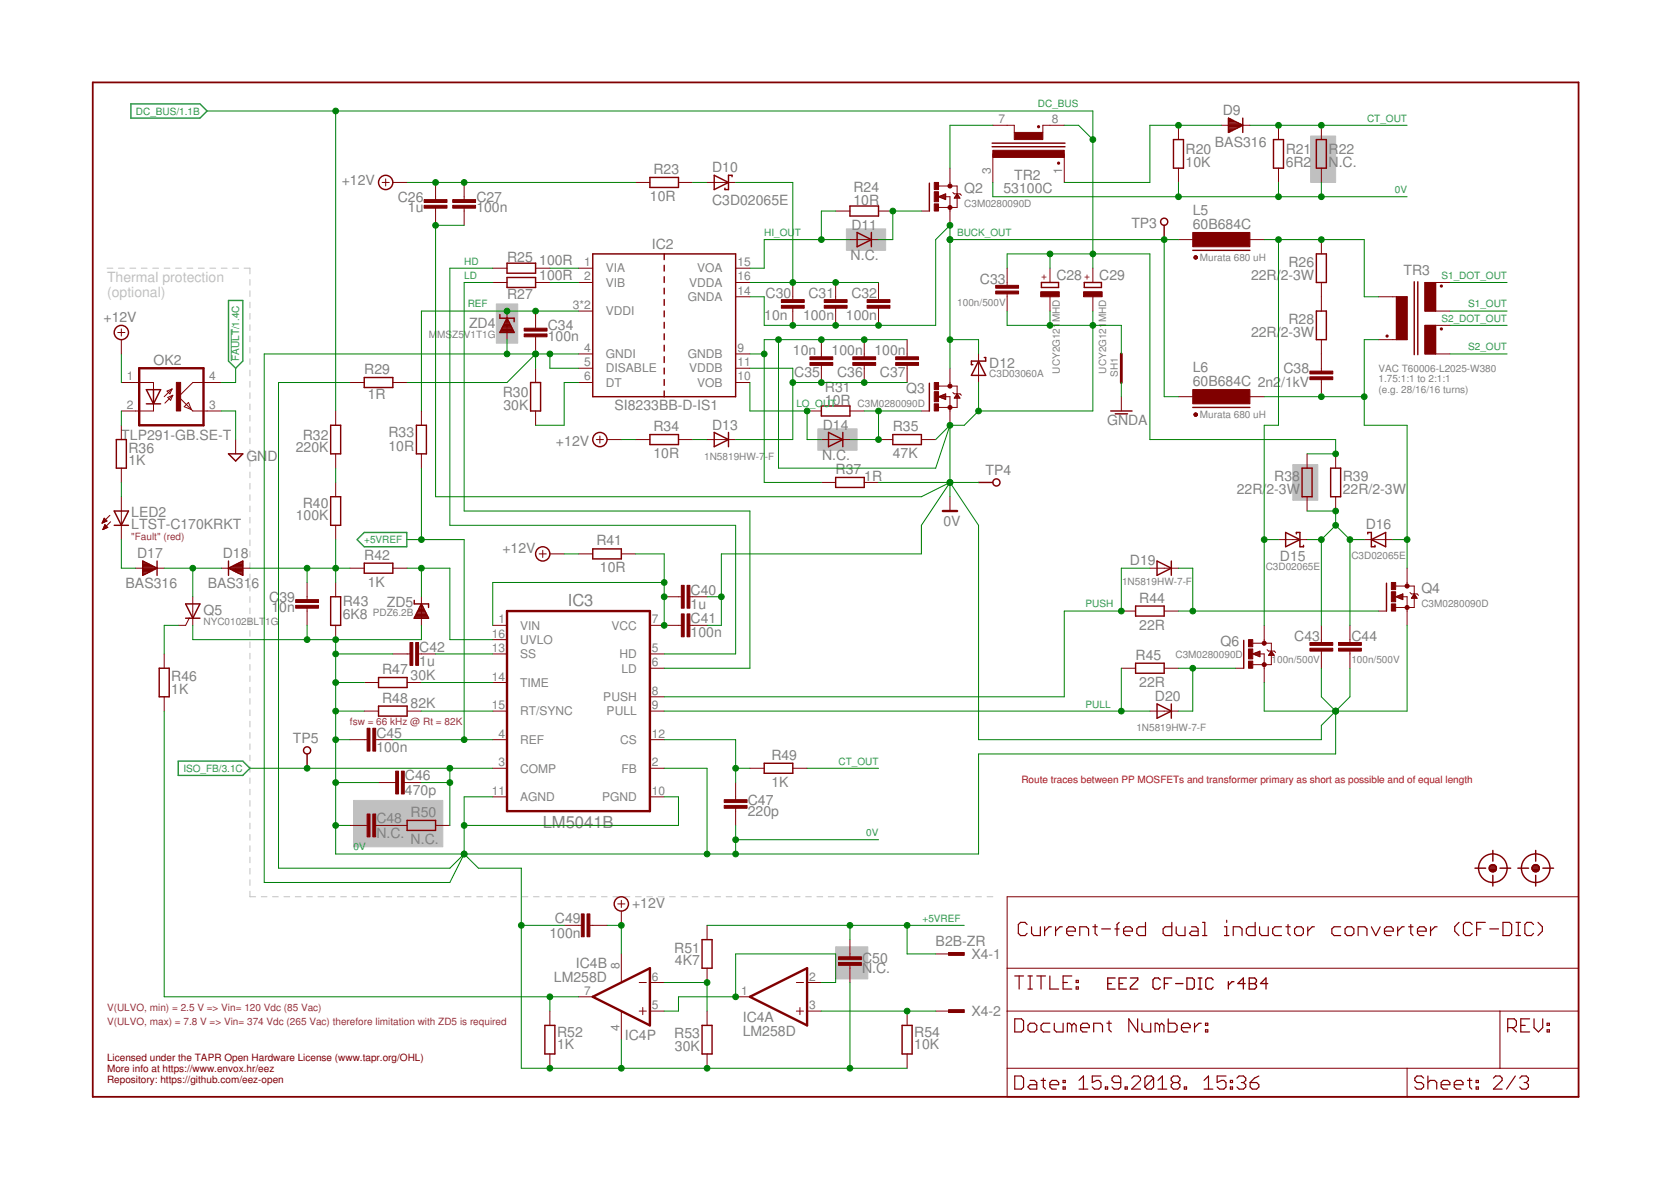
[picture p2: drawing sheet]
<svg xmlns="http://www.w3.org/2000/svg" width="297mm" height="210mm" viewBox="0 0 297 210" stroke-linecap="round" stroke-linejoin="round" font-family="sans-serif">
<g fill="#c0c0c0" stroke="#c0c0c0" stroke-width=".18">
<path d="M150.5 40.7h6.9v3.8h-6.9z"/>
<path d="M145.4 76.2h7v3.8h-7z"/>
<path d="M88.2 54h3.8v7h-3.8z"/>
<path d="M62.8 142.3h15.9v8.2h-15.9z"/>
<path d="M229.8 82.6h4.5v6.3h-4.5z"/>
<path d="M233 24.2h4.4v8.2h-4.4z"/>
<path d="M148.5 168.3h5.8v5.7h-5.8z"/>
</g>
<g fill="none" stroke="#c0c0c0" stroke-width=".18">
<path d="M19 47.7h1.1M21.1 47.7h1M23.1 47.7h1M25.1 47.7h1M27.2 47.7h1M29.2 47.7h1M31.2 47.7h1M33.2 47.7h1.1M35.3 47.7h1M37.3 47.7h1M39.3 47.7h1.1M41.4 47.7h1"/>
<path d="M43.4 47.7h1v1M44.4 49.7v1M44.4 51.7v1M44.4 53.7v1M44.4 55.7v1M44.4 57.7v1M44.4 59.7v1M44.4 61.8v1M44.4 63.8v1M44.4 65.8v1M44.4 67.8v1M44.4 69.8v1"/>
<path d="M44.4 71.8v1M44.4 73.8v1M44.4 75.8v1.1M44.4 77.9v1M44.4 79.9v1M44.4 81.9v1M44.4 83.9v1M44.4 85.9v1M44.4 87.9v1M44.4 89.9v1.1M44.4 91.9v1.1M44.4 94v1"/>
<path d="M44.4 96v1M44.4 98v1M44.4 100v1M44.4 102v1M44.4 104v1.1M44.4 106v1.1M44.4 108.1v1M44.4 110.1v1M44.4 112.1v1M44.4 114.1v1M44.4 116.1v1M44.4 118.1v1"/>
<path d="M44.4 120.1v1M44.4 122.2v1M44.4 124.2v1M44.4 126.2v1M44.4 128.2v1M44.4 130.2v1M44.4 132.2v1M44.4 134.2v1M44.4 136.2v1M44.4 138.3v1M44.4 140.3v1M44.4 142.3v1"/>
<path d="M44.4 144.3v1M44.4 146.3v1M44.4 148.3v1M44.4 150.3v1M44.4 152.3v1.1M44.4 154.3v1.1M44.4 156.4v1M44.4 158.4v1h1M46.4 159.4h1.1M48.5 159.4h1M50.5 159.4h1M52.5 159.4h1"/>
<path d="M54.5 159.4h1M56.5 159.4h1M58.5 159.4h1M60.6 159.4h1M62.6 159.4h1M64.6 159.4h1M66.6 159.4h1M68.6 159.4h1M70.6 159.4h1M72.6 159.4h1.1M74.7 159.4h1M76.7 159.4h1"/>
<path d="M78.7 159.4h1M80.7 159.4h1M82.7 159.4h1M84.8 159.4h1M86.8 159.4h1M88.8 159.4h1M90.8 159.4h1M92.8 159.4h1M94.8 159.4h1M96.8 159.4h1.1M98.8 159.4h1.1M100.9 159.4h1"/>
<path d="M102.9 159.4h1M104.9 159.4h1M106.9 159.4h1M108.9 159.4h1.1M111 159.4h1M113 159.4h1M115 159.4h1M117 159.4h1M119 159.4h1M121 159.4h1M123 159.4h1.1M125.1 159.4h1"/>
<path d="M127.1 159.4h1M129.1 159.4h1M131.1 159.4h1M133.1 159.4h1.1M135.1 159.4h1.1M137.2 159.4h1M139.2 159.4h1M141.2 159.4h1M143.2 159.4h1M145.2 159.4h1M147.2 159.4h1.1M149.2 159.4h1.1"/>
<path d="M151.3 159.4h1M153.3 159.4h1M155.3 159.4h1M157.3 159.4h1M159.3 159.4h1.1M161.4 159.4h1M163.4 159.4h1M165.4 159.4h1M167.4 159.4h1M169.4 159.4h1M171.4 159.4h1M173.4 159.4h1.1"/>
<path d="M175.5 159.4h1"/>
</g>
<g fill="none" stroke="#800000" stroke-width=".21">
<path d="M180.4 173.5h1.5M181.2 173.5v2.3M182.6 164.3l-.4-.4h-.8l-.4 .4v1.6l.4 .4h.8l.4-.4M182.7 173.5h.8M182.7 175.8h.8M183.1 173.5v2.3M183.4 164.7v1.2l.3 .4h1.2v-1.6M184.3 173.5h1.5M185.1 173.5v2.3M185.7 164.7v1.6M186.6 173.5v2.3h1.6M186.9 164.7h-.4l-.8 .8"/>
<path d="M187.6 164.7v1.6M188.8 164.7h-.4l-.8 .8M189 174.6h.7M189.6 165.5h1.6v-.4l-.4-.4h-.8l-.4 .4v.8l.4 .4h.8M190.5 173.5h-1.5v2.3h1.5M191.3 175.4h.4v.4h-.4zM191.3 174.2h.4v.4h-.4zM191.9 166.3v-1.6h1.2l.4 .4v1.2M194.3 164.7h.8M194.7 164.3v1.6l.4 .4M195.8 165.1h1.6M198.2 165.1h.7"/>
<path d="M198.9 163.9l-.3 .4v2M199.7 165.5h1.6v-.4l-.4-.4h-.8l-.4 .4v.8l.4 .4h.8M203.6 163.9v2.4h-1.1l-.4-.4v-.8l.4-.4h1.1M208.3 163.9v2.4h-1.2l-.3-.4v-.8l.3-.4h1.2M209.1 164.7v1.2l.4 .4h1.2v-1.6M211.8 164.7h.8l.4 .4v1.2h-1.2l-.4-.4 .4-.4h1.2M213.8 163.9h.4v2.4M213.8 166.3h.7M217.7 166.3h.7M217.7 164.7h.4v1.6M218.1 163.6v.3M219.2 166.3v-1.6h1.2l.4 .4v1.2"/>
<path d="M223.1 163.9v2.4h-1.1l-.4-.4v-.8l.4-.4h1.1M223.9 164.7v1.2l.4 .4h1.1v-1.6M227.8 164.7h-1.2l-.4 .4v.8l.4 .4h1.2M228.6 164.7h.8M229 164.3v1.6l.4 .4M230.1 165.1l.4-.4h.8l.4 .4v.8l-.4 .4h-.8l-.4-.4zM232.5 164.7v1.6M233.6 164.7h-.3l-.8 .8M238.3 164.7h-1.1l-.5 .4v.8l.5 .4h1.1M239.5 164.7h.8l.4 .4v.8l-.4 .4h-.8l-.4-.4v-.8zM241.4 166.3v-1.6h1.2l.4 .4v1.2M243.8 164.7l.8 1.6 .7-1.6"/>
<path d="M246.1 165.5h1.6v-.4l-.4-.4h-.8l-.4 .4v.8l.4 .4h.8M248.5 164.7v1.6M249.6 164.7h-.4l-.7 .8M250.4 164.7h.8M250.8 164.3v1.6l.4 .4M252 165.5h1.5v-.4l-.4-.4h-.8l-.3 .4v.8l.3 .4h.8M254.3 164.7v1.6M255.5 164.7h-.4l-.8 .8M259.4 163.9l-.8 .8v.8l.8 .8M261.7 164.3l-.4-.4h-.8l-.4 .4v1.6l.4 .4h.8l.4-.4M262.5 165.1h.7M264 163.9h-1.5v2.4"/>
<path d="M264.8 165.1h1.6M267.2 163.9h1.1l.4 .4v1.6l-.4 .4h-1.1zM269.5 163.9h.8M269.5 166.3h.8M269.9 163.9v2.4M272.6 164.3l-.4-.4h-.8l-.3 .4v1.6l.3 .4h.8l.4-.4M273.4 163.9l.8 .8v.8l-.8 .8M180.4 181.1h1.2l.3 .4v1.5l-.3 .4h-1.2zM180.4 191.2h1.2l.3 .4v1.6l-.3 .4h-1.2zM182.7 182.2l.4-.3h.8l.4 .3v.8l-.4 .4h-.8l-.4-.4zM183.1 192h.8l.4 .4v1.2h-1.2l-.4-.4 .4-.4h1.2M185.1 192h.7"/>
<path d="M185.5 191.6v1.6l.3 .4M186.6 192.8h1.6v-.4l-.4-.4h-.8l-.4 .4v.8l.4 .4h.8M186.6 181.9h-1.1l-.4 .3v.8l.4 .4h1.1M187.4 181.9v1.1l.4 .4h1.2v-1.5M189 193.2h.4v.4h-.4zM189 192h.4v.4h-.4zM190.5 182.2l-.4-.3h-.4v1.5M190.5 182.2l.4-.3 .4 .3v1.2M190.5 182.2v1.2M191.8 193.6h1.6M191.8 192l.8-.8v2.4M192.1 182.6h1.5v-.4l-.3-.3h-.8l-.4 .3v.8l.4 .4h.8"/>
<path d="M194.4 183.4v-1.5h1.2l.4 .3v1.2M195.7 191.2h-1.5v1.2l.7-.4h.4l.4 .4v.8l-.4 .4h-.8l-.3-.4M196.5 193.2h.4v.4h-.4zM196.8 181.9h.7M197.1 181.5v1.5l.4 .4M199.2 192.4h-1.1l-.4-.4v-.4l.4-.4h.7l.4 .4v1.6l-.4 .4h-.7l-.4-.4M200 193.2h.4v.4h-.4zM201.2 191.6l.4-.4h.7l.4 .4v.4l-1.5 1.6h1.5M202.2 181.1v2.3l-1.5-2.3v2.3M203 181.9v1.1l.4 .4h1.2v-1.5M205.1 191.6v1.6l-.4 .4h-.8l-.4-.4M205.1 191.6l-.4-.4h-.8l-.4 .4v1.6"/>
<path d="M205.1 191.6l-1.6 1.6M205.8 193.6h1.6M205.8 192l.8-.8v2.4M206.1 182.2l-.4-.3h-.4v1.5M206.1 182.2v1.2M206.1 182.2l.4-.3 .4 .3v1.2M207.7 181.1v2.3h1.2l.3-.4v-.8l-.3-.3h-1.2M208.6 192.4l-.4 .4v.4l.4 .4h.8l.3-.4v-.4l-.3-.4M208.6 192.4l-.4-.4v-.4l.4-.4h.8l.3 .4v.4l-.3 .4M208.6 192.4h.8M210 182.6h1.6v-.4l-.4-.3h-.8l-.4 .3v.8l.4 .4h.8M210.5 193.2h.4v.4h-.4z"/>
<path d="M212.3 181.9v1.5M213.5 181.9h-.4l-.8 .7M214 193.6h1.6M214 192l.8-.8v2.4M214.3 183h.4v.4h-.4zM214.3 181.9h.4v.3h-.4zM217.9 191.2h-1.5v1.2l.7-.4h.5l.3 .4v.8l-.3 .4h-.8l-.4-.4M218.7 193.2h.4v.4h-.4zM218.7 192h.4v.4h-.4zM219.9 191.6l.4-.4h.7l.4 .4v.4l-.4 .4M220.7 192.4h.3M221 192.4l.4 .4v.4l-.4 .4h-.7l-.4-.4"/>
<path d="M222.2 192.4h1.2l.4 .4v.4l-.4 .4h-.8l-.4-.4zM223.8 191.2l-.8 .4-.8 .8M253.1 191.6l-.4-.4h-.8l-.4 .4v.4l.4 .4h.8l.4 .4v.4l-.4 .4h-.8l-.4-.4M253.8 192.4l.4-.4h.8l.4 .4v1.2M253.8 191.2v2.4M256.2 192.8h1.5v-.4l-.4-.4h-.7l-.4 .4v.8l.4 .4h.7M258.5 192.8h1.6v-.4l-.4-.4h-.8l-.4 .4v.8l.4 .4h.8M260.9 192h.7M261.2 191.6v1.6l.4 .4M262.4 193.2h.4v.4h-.4zM262.4 192h.4v.4h-.4zM265.5 191.6l.4-.4h.7l.4 .4v.4l-1.5 1.6h1.5"/>
<path d="M268 182.6h1.2l.4-.4v-.7l-.4-.4h-1.2v2.3M268.8 182.6l.8 .8M269.4 191.2l-1.6 2.4M270.2 191.6l.3-.4h.8l.4 .4v.4l-.4 .4M270.3 182.2h.8M270.9 192.4h.4M271.3 192.4l.4 .4v.4l-.4 .4h-.8l-.3-.4M271.9 181.1h-1.6v2.3h1.6M272.7 181.1v1.5l.8 .8 .7-.8v-1.5M275 183h.4v.4h-.4zM275 181.9h.4v.3h-.4z"/>
</g>
<g fill="none" stroke="#800000" stroke-width=".32">
<path d="M16.5 14.6h264.1v180.3h-264.1z"/>
<circle cx="184.6" cy="22.5" r=".13"/>
<circle cx="188.2" cy="29" r=".13"/>
<circle cx="246.6" cy="59.7" r=".13"/>
<circle cx="256.2" cy="50.8" r=".13"/>
<circle cx="256.2" cy="58.5" r=".13"/>
</g>
<g fill="none" stroke="#800000" stroke-width=".18">
<path d="M67.9 32.4h1.3M68.6 31.8v1.3M69.8 32.4h2.6M77.4 32.4v3.1M77.4 37v3M82.5 32.4v3.1M82.5 37v3M113 32.4h2.5M120.6 32.4h2.5M125.7 32.4h5.1M148.5 37.5h2.6M156.2 37.5h2.5"/>
<path d="M163.8 37.5h1.4M166.8 35l1.3-.5v1zM166.9 33.1h3.2v3.8h-3.3M166.9 35h1.2M167 34.9h1.1M167.2 35.1h.9M167.3 34.8h.8M167.6 35.3h.5M167.6 34.6h.5M167.9 35.4h.2M167.9 34.5h.2M168 35h.9v5"/>
<path d="M168.9 29.9v3.2M169.4 34.2l.2 .3h1l.3 .2M169.7 35.1h.9M169.8 35h.7M169.8 34.9h.6M169.9 34.8h.4M170 34.6h.3M170.1 34.5h.1M170.1 34.5l.5 .7h-1zM176.5 27.3v5.1M176.5 22.3h3.8v1.2M189.2 27.3v5.1"/>
<path d="M189.2 22.3h-3.8v1.2M209.5 22.3v2.5M209.5 29.9v2.5M217.1 22.3h5.1M227.3 22.3v2.5M227.3 29.9v2.5M234.9 22.3v2.5M234.9 29.9v2.5M20.9 59.1h1.3M21.6 58.5v1.2M87.6 50.2h2.5M87.6 47.7h2.5"/>
<path d="M90.1 55.3v5.1M95.2 55.3v3M95.2 59.9v3M95.2 50.2h2.5M95.2 47.7h2.5M102.8 50.2h2.6M102.8 47.7h2.6M102.8 55.3h2.6M130.8 50.2h2.5M130.8 47.7h2.5M130.8 52.7h2.5M140.9 50.2v3.1"/>
<path d="M140.9 54.8v3M148.5 50.2v3.1M148.5 54.8v3M151.1 42.6h5.1M156.2 50.2v3.1M156.2 54.8v3M179 47.7v3M179 52.2v3.1M186.6 47.7v2.5M186.6 52.7v2.6M194.3 47.7v2.5M194.3 52.7v2.6"/>
<path d="M209.5 42.6h2.5M222.2 42.6h2.5M234.9 42.6v2.5M234.9 50.2v5.1M245 52.7h5.1v7.7h-5.1M248.2 52.7v7.7M255.2 50.2v5.1M255.2 57.8v5.1M257.7 50.2h-4.4v5.1h4.4M257.7 57.8h-4.4v5.1h4.4M21.6 68h5.7v1.3M21.6 60.4v2.5"/>
<path d="M21.6 75.6v2.5M27.3 71.8v1.2h-5.7M29.7 69.5l.9-.4-.4 .9zM29.8 70.6l.9-.3-.4 .8zM30.6 69.1l-1.4 1.4M30.7 70.3l-1.4 1.3M32.7 72.3l.8-.8 .5 1.3zM39.3 68h-5l-2.6 2.5 2.6 2.5h5M41.9 78.1v2.6M59.7 73v2.6M62.2 68h2.5M69.8 68h2.6"/>
<path d="M74.9 73v2.6M95.2 65.4v2.6M95.2 73v2.6M102.8 62.9h2.6M102.8 68h2.6M102.8 65.4h2.6M106 78.1h1.3M106.6 77.5v1.3M107.9 78.1h2.5M113 78.1h2.5M120.6 78.1h2.5M125.7 78.1h5.1"/>
<path d="M130.8 62.9h2.5M130.8 68h2.5M130.8 65.4h2.5M143.5 73h2.5M146 78.1h5.1M146 60.4v3M146 64.9v3.1M151.1 73h2.5M153.6 60.4v3M153.6 64.9v3.1M156.2 78.1h2.5M161.2 60.4v3"/>
<path d="M161.2 64.9v3.1M163.8 73h1.4M163.8 78.1h2.5M166.8 70.5l1.3-.5v1zM166.9 68.6h3.2v3.8h-3.3M166.9 70.5h1.2M167 70.6h1.1M167.2 70.4h.9M167.3 70.7h.8M167.5 70.2h.6M167.6 70.8h.5M167.9 70.1h.2"/>
<path d="M167.9 71h.2M168 70.5h.9v5.1M168.9 65.4v3.2M169.4 69.8l.2 .2h1l.3 .3M169.7 70.7h.9M169.7 70.6h.8M169.8 70.5h.6M169.9 70.4h.5M170 70.2h.3M170.1 70.1h.1M170.1 70l.5 .8h-1zM173.9 62.9v5.1"/>
<path d="M199.3 70.5v2.5M209.5 70.5h2.5M222.2 70.5h2.5M234.9 60.4v5.6M234.9 67.5v3M18.2 92.9h.1M18.2 92.8h.4M18.3 94.1h.1M18.3 92.7h.6M18.3 92.5h.7M18.3 94h.3M18.4 92.4h.4"/>
<path d="M18.4 93.9h.5M18.4 92.3h.3M18.4 93.7h.8M18.5 92.2h.1M18.5 93.6h.5M18.5 92.1l.5 .5-.9 .4zM18.5 93.5h.4M18.6 93.4h.2M18.6 93.3h.1M19.2 93.7l-.6-.5-.3 .9M19.2 93.7l-.9 .4M19.5 91.6l-1.4 1.4"/>
<path d="M19.7 92.7l-1.4 1.4M21.6 83.2v2.5M21.6 88.3v7.6M59.7 80.7v2.5M59.7 85.7v2.6M59.7 93.4v2.5M74.9 80.7v2.5M95.8 98.4h1.3M96.5 97.8v1.3M97.7 98.4h2.6M102.8 98.4h2.6M110.4 98.4h2.6"/>
<path d="M146 85.7h2.5M153.6 85.7h2.6M168.9 88.3v2.5M227.3 95.9h5M232.3 80.7v2.5M232.3 88.3v2.5M237.4 80.7v2.5M237.4 88.3v2.5M242.5 95.9h5.1M24.1 101h5.1M29.2 116.2v2.6M33.6 109.9l-.6 1.2h-1.3"/>
<path d="M34.3 106.1v5M39.3 101h5.1M54.6 103.5v3.1M54.6 108.1v3M59.7 103.5v2.6M59.7 111.1v2.6M62.2 101h2.5M69.8 116.2h3.1M69.8 101h2.6M74.4 116.2h3M74.9 106.1v5M87.6 111.1h2.5"/>
<path d="M87.6 116.2h2.5M87.6 113.7h2.5M115.5 111.1h5.6M115.5 116.2h2.6M115.5 118.8h2.6M118.1 106.1h3M122.6 111.1h3.1M122.6 106.1h3.1M199.3 118.8h2.6M199.3 108.6h2.6M204.4 101h5.1M206.9 118.8h2.6"/>
<path d="M206.9 108.6h2.6M219.6 118.8h1.5M222.7 116.2l1.3-.5v1zM222.7 114.3h3.3v3.8h-3.3M222.8 116.2h1.2M222.9 116.3h1.1M223.1 116.1h.9M223.2 116.4h.8M223.4 116h.6M223.5 116.5h.5M223.7 115.8h.3M223.8 116.7h.2"/>
<path d="M223.8 116.2h.9v5.1M224.7 111.1v3.2M225.2 115.5l.3 .2h1l.3 .3M225.5 116.4h1M225.6 116.3h.8M225.7 116.2h.6M225.8 116.1h.4M225.8 116h.3M225.9 115.8h.2M226 115.7l.5 .8h-1zM234.9 111.1v3.1M234.9 115.7v3.1"/>
<path d="M240 111.1v3.1M240 115.7v3.1M245 108.6h1.5M248.1 106.1l1.3-.5v1zM248.1 104.2h3.3v3.8h-3.3M248.1 106h1.3M248.4 106.2h1M248.4 105.9h1M248.7 106.3h.7M248.7 105.8h.7M249 106.4h.4M249 105.7h.4"/>
<path d="M249.2 106.1h.9v5M249.3 106.5h.1M249.3 105.6h.1M250.1 101v3.2M250.6 105.3l.3 .3h1l.3 .2M251 106.2h.8M251.1 106h.6M251.1 105.9h.6M251.2 105.8h.4M251.3 105.7h.2M251.4 105.6l.5 .7h-1zM251.4 105.6h.1"/>
<path d="M29.2 123.8v2.6M62.2 131.5h3.1M64.7 126.4h2.6M64.7 121.3h2.6M66.8 131.5h3M67.3 139.1h3M71.9 139.1h3M72.4 126.4h2.5M72.4 121.3h2.5M87.6 136.5h2.5M87.6 131.5h2.5M87.6 126.4h2.5"/>
<path d="M87.6 121.3h2.5M115.5 136.5h2.6M115.5 131.5h2.6M115.5 123.8h2.6M115.5 126.4h2.6M130.8 139.1v3M133.3 136.5h2.5M140.9 136.5h2.6M204.4 126.4h5.1M62.2 146.7h3.1M66.8 146.7h5.6M77.4 146.7h2.6"/>
<path d="M87.6 141.6h2.5M115.5 141.6h2.6M130.8 143.7v3M179 159.4h101.6v35.5h-101.6zM97.7 179.7v2.5M100.3 164.5h3M102.8 177.2h2.6M104.9 164.5h3M109.8 160.7h1.3M110.4 160v1.3M110.4 161.9v2.6M110.4 169.5v5.1"/>
<path d="M110.4 179.7v5.1M113.6 179.7h1.3M113.6 174.6h1.3M114.3 179.1v1.2M115.5 179.7h2.6M115.5 174.6h2.6M125.7 164.5v2.5M125.7 172.1v2.5M125.7 179.7v2.5M130.8 177.2h2.5M141.6 179.7h1.2M141.6 174.6h1.2"/>
<path d="M142.2 179.1v1.2M143.5 179.7h2.5M143.5 174.6h2.5M151.1 167v3.1M151.1 171.6v3M161.2 179.7v2.5M166.3 179.7h2.6M166.3 169.5h2.6M179 179.7h101.6M179 172.1h101.6M266.6 179.7v10.2M97.7 187.3v2.6"/>
<path d="M125.7 187.3v2.6M161.2 187.3v2.6M179 189.9h101.6M250.1 189.9v5"/>
</g>
<g fill="none" stroke="#800000" stroke-width=".23">
<path d="M196.9 174.8h.7M198.2 173.8h-1.3v2h1.3M198.9 174.8h.7M200.2 173.8h-1.3v2h1.3M200.9 173.8h1.3v.4l-1.3 1.3v.3h1.3M206.3 174.2l-.4-.4h-.6l-.3 .4v1.3l.3 .3h.6l.4-.3M207 174.8h.6M208.3 173.8h-1.3v2M209 174.8h1.3M211 173.8h1l.3 .4v1.3l-.3 .3h-1zM213 173.8h.7M213 175.8h.7"/>
<path d="M213.3 173.8v2M215.6 174.2l-.3-.4h-.6l-.4 .4v1.3l.4 .3h.6l.3-.3M218.4 174.5v1.3M219.4 174.5h-.4l-.6 .6M221.3 174.8h-1.3l1-1v2M222.1 173.8h.9l.4 .4v.3l-.4 .3 .4 .3v.4l-.4 .3h-.9zM222.1 174.8h.9M225.4 174.8h-1.3l.9-1v2"/>
</g>
<g fill="none" stroke="#800000" stroke-width=".25">
<path d="M115.5 31.5h5.1v1.8h-5.1zM127 31.2l2.5 1.2-2.5 1.3zM130.1 31.4v-.2h-.6v2.5h-.6v-.3M151.1 36.6h5.1v1.8h-5.1zM165.2 32.6v4.9M176.4 25.4h12.9M176.4 26.1h12.9M208.6 24.8h1.8v5.1h-1.8zM218.4 21l2.5 1.3-2.5 1.2zM218.4 23.4h.2M218.4 23.2h.7M218.4 23h1.1"/>
<path d="M218.4 22.8h1.6M218.4 22.5h2M218.4 22.3h2.5M218.4 22.1h2.2M218.4 21.9h1.7M218.4 21.6h1.3M218.4 21.4h.8M218.4 21.2h.4M220.9 21v2.5M226.4 24.8h1.8v5.1h-1.8zM234 24.8h1.8v5.1h-1.8zM88.9 55.9v.7h2.5v.6"/>
<path d="M88.9 59h2.4M89 58.7h2.2M89.2 58.5h1.9M89.3 58.3h1.7M89.4 58.1h1.5M89.5 57.8h1.3M89.6 57.6h1.1M89.7 57.4h.9M89.8 57.2h.6M89.9 57h.4M90 56.7h.2M90.1 49.3h5.1v1.8h-5.1z"/>
<path d="M90.1 46.8h5.1v1.8h-5.1zM90.1 56.6l1.3 2.5h-2.5zM105.4 45.1h25.4v25.4h-25.4zM118.1 45.1v1M118.1 47.2v1M118.1 49.2v1M118.1 51.2v1M118.1 53.2v1.1M118.1 55.3v1M118.1 57.3v1M118.1 59.3v1.1M152.4 41.3l2.5 1.3-2.5 1.3z"/>
<path d="M154.9 41.3v2.6M185.1 50.2h3.1v.9h-3.1zM192.7 50.2h3.1v.9h-3.1zM206.9 40v2.6M212 44.5h10.2M212.3 45.8h.5M212.3 45.6a.25 .25 0 0 0 .2 .4 .25 .25 0 0 0 .3-.4M212.3 45.6l.2-.1 .3 .1M212.3 45.6h.5M234 45.1h1.8v5.1h-1.8zM234 55.3h1.8v5.1h-1.8zM251.4 50.1v12.9"/>
<path d="M252 50.1v12.9M20.7 78.1h1.8v5.1h-1.8zM26 69.3h2.6l-1.3 2.5zM26 71.8h2.6M27.3 69.3v2.5M58.8 75.6h1.8v5.1h-1.8zM64.7 67.1h5.1v1.8h-5.1zM74 75.6h1.8v5.1h-1.8zM94.3 68h1.8v5h-1.8zM115.5 77.2h5.1v1.8h-5.1zM118.1 61.4v1M118.1 63.4v1"/>
<path d="M118.1 65.4v1.1M118.1 67.5v1M118.1 69.5v1M127 76.9l2.5 1.2-2.5 1.3zM129.5 76.9v2.5M146 72.2h5.1v1.7h-5.1zM147.3 76.9l2.5 1.2-2.5 1.3zM149.8 76.9v2.5M158.7 77.2h5.1v1.8h-5.1zM165.2 68.1v4.9M173.9 64.2l1.3 2.5h-2.5zM175 63.5h.2v.7h-2.5v.6h.2"/>
<path d="M197.4 73h3.8M198.2 73.6h2.2M212 72.4h10.2M212.3 73.6h.5M212.3 73.9h.4M212.8 73.6a.26 .26 0 0 0-.4-.1 .26 .26 0 0 0-.1 .3 .26 .26 0 0 0 .4 .1M212.8 73.6l-.1 .3M20.3 93.4h2.5M20.3 90.8h2.5l-1.2 2.6zM25.4 99.8h.2M25.4 99.7l2.5 1.3-2.5 1.3zM27.9 99.7v2.6"/>
<path d="M40.6 80.7h2.6l-1.3 1.2zM40.6 99.7v2.6M42.9 99.8h.3M58.8 88.3h1.8v5.1h-1.8zM105.4 97.6h5v1.7h-5zM148.5 84.9h5.1v1.7h-5.1zM173.9 85.7h2.6M205.7 99.7l2.5 1.3-2.5 1.3zM208.2 99.7v2.6M228.5 94.6l2.6 1.3-2.6 1.3zM230.4 94.9v-.3h.7v2.6h.6v-.3M231.5 83.2h1.7v5.1h-1.7z"/>
<path d="M236.5 83.2h1.8v5.1h-1.8zM243.1 94.9v-.3h.7v2.6h.6v-.3M243.8 95.9l2.5-1.3v2.6zM25.4 100.1h.7M25.4 101.9h.8M25.4 102.1h.4M25.4 101.6h1.2M25.4 101.4h1.7M25.4 101.2h2.1M25.4 101h2.5M25.4 100.7h2M25.4 100.5h1.6"/>
<path d="M25.4 100.3h1.1M28.3 118.8h1.8v5h-1.8zM33 107.3h2.5l-1.2 2.6zM33 109.9h2.5M40.6 101l2.6-1.3v2.6zM40.7 101h2.5M41 101.2h2.2M41.1 100.7h2.1M41.4 101.4h1.8M41.6 100.5h1.6M41.9 101.6h1.3M42 100.3h1.2"/>
<path d="M42.3 101.9h.9M42.5 100.1h.7M42.8 102.1h.4M58.8 106.1h1.8v5h-1.8zM64.7 100.1h5.1v1.8h-5.1zM73.6 106.7v.6h2.6v.7M73.7 109.6h2.4M73.9 109.4h2M74 109.2h1.8M74.1 109h1.6M74.2 108.7h1.4M74.3 108.5h1.2"/>
<path d="M74.4 108.3h1M74.5 108.1h.8M74.6 107.8h.6M74.8 107.6h.2M74.9 107.4h.1M74.9 107.3l1.3 2.6h-2.6zM201.9 107.7h5v1.8h-5zM201.9 117.9h5v1.8h-5zM221.1 113.8v5M246.5 103.7v4.9M54.6 134v2.5M67.3 125.5h5.1v1.8h-5.1z"/>
<path d="M67.3 120.4h5.1v1.8h-5.1zM135.8 135.7h5.1v1.7h-5.1zM205.7 125.1l2.5 1.3-2.5 1.3zM208.2 125.1v2.6M72.4 145.8h5v1.8h-5zM262.2 154.3h1.9M264.7 154.3a.64 .64 0 0 0 .7 .7 .64 .64 0 0 0 .6-.7M264.7 154.3h1.3M264.8 154.5h1.2M264.8 154.1h1.1M264.8 154.1l-.1 .2M264.9 154.7h1"/>
<path d="M264.9 153.8h.9M265.4 151.2v1.9M265.4 155.6v1.9M265.8 153.9a.64 .64 0 0 0-1 .2M265.8 153.9l.2 .4M266.6 154.3h1.9M269.8 154.3h1.9M272.4 154.3h1.2M272.4 154.5h1.2M272.4 154.1a.64 .64 0 0 0 .5 .8 .64 .64 0 0 0 .7-.6M272.4 154.1h1.2M272.5 154.7h1"/>
<path d="M272.5 153.9a.64 .64 0 0 1 1.1 .2M272.5 153.9l-.1 .2M272.6 153.8h.8M273 151.2v1.9M273 155.6v1.9M273.6 154.1v.2M274.3 154.3h1.9M124.8 167h1.8v5.1h-1.8zM96.9 182.2h1.7v5.1h-1.7zM124.8 182.2h1.8v5.1h-1.8zM160.4 182.2h1.7v5.1h-1.7z"/>
<circle cx="68.6" cy="32.4" r="1.27"/>
<circle cx="206.9" cy="39.4" r=".64"/>
<circle cx="21.6" cy="59.1" r="1.27"/>
<circle cx="106.6" cy="78.1" r="1.27"/>
<circle cx="96.5" cy="98.4" r="1.27"/>
<circle cx="177.1" cy="85.7" r=".64"/>
<circle cx="54.6" cy="133.4" r=".64"/>
<circle cx="265.4" cy="154.3" r="2.54"/>
<circle cx="273" cy="154.3" r="2.54"/>
<circle cx="110.4" cy="160.7" r="1.27"/>
</g>
<path d="M24.7 65.4h11.5v10.2h-11.5zM167.6 90.8h2.5M90.1 108.6h25.4v35.6h-25.4zM105.4 177.2l10.1-5.1v10.1zM133.3 177.2l10.2-5.1v10.1z" fill="none" stroke="#800000" stroke-width=".42"/>
<g fill="#800000" stroke="#800000" stroke-width=".18">
<path d="M93.2 58.3h4v.5h-4z"/>
<path d="M93.2 59.4h4v.5h-4z"/>
<path d="M138.9 54.3h4.1v.5h-4.1z"/>
<path d="M138.9 53.3h4.1v.5h-4.1z"/>
<path d="M221.9 117.5h.8v1.3h-.8z"/>
<path d="M221.9 113.7h.8v1.3h-.8z"/>
<path d="M221.9 115.3h.8v1.8h-.8z"/>
<path d="M247.3 107.3h.8v1.3h-.8z"/>
<path d="M247.3 103.5h.8v1.3h-.8z"/>
<path d="M247.3 105.2h.8v1.8h-.8z"/>
<path d="M66.3 129.4h.5v4.1h-.5z"/>
<path d="M65.3 129.4h.5v4.1h-.5z"/>
<path d="M73.9 114.2h.5v4.1h-.5z"/>
<path d="M72.9 114.2h.5v4.1h-.5z"/>
<path d="M166.1 36.2h.7v1.3h-.7z"/>
<path d="M166.1 32.4h.7v1.3h-.7z"/>
<path d="M166.1 34.1h.7v1.8h-.7z"/>
<path d="M166.1 71.8h.7v1.2h-.7z"/>
<path d="M166.1 68h.7v1.3h-.7z"/>
<path d="M166.1 69.6h.7v1.8h-.7z"/>
<path d="M122.1 109.1h.5v4.1h-.5z"/>
<path d="M121.1 109.1h.5v4.1h-.5z"/>
<path d="M128.7 142.1h4.1v.5h-4.1z"/>
<path d="M128.7 143.2h4.1v.5h-4.1z"/>
<path d="M66.3 144.7h.5v4h-.5z"/>
<path d="M65.3 144.7h.5v4h-.5z"/>
<path d="M52.6 107.6h4v.5h-4z"/>
<path d="M52.6 106.6h4v.5h-4z"/>
<path d="M71.4 137.1h.5v4h-.5z"/>
<path d="M70.3 137.1h.5v4h-.5z"/>
<path d="M122.1 104h.5v4.1h-.5z"/>
<path d="M121.1 104h.5v4.1h-.5z"/>
<path d="M146.5 54.3h4.1v.5h-4.1z"/>
<path d="M146.5 53.3h4.1v.5h-4.1z"/>
<path d="M154.1 54.3h4.1v.5h-4.1z"/>
<path d="M154.1 53.3h4.1v.5h-4.1z"/>
<path d="M144 63.4h4v.5h-4z"/>
<path d="M144 64.4h4v.5h-4z"/>
<path d="M151.6 63.4h4.1v.5h-4.1z"/>
<path d="M151.6 64.4h4.1v.5h-4.1z"/>
<path d="M159.2 63.4h4.1v.5h-4.1z"/>
<path d="M159.2 64.4h4.1v.5h-4.1z"/>
<path d="M80.5 35.5h4v.5h-4z"/>
<path d="M80.5 36.5h4v.5h-4z"/>
<path d="M75.4 35.5h4.1v.5h-4.1z"/>
<path d="M75.4 36.5h4.1v.5h-4.1z"/>
<path d="M212 41.3h10.2v2.6h-10.2z"/>
<path d="M212 69.2h10.2v2.6h-10.2z"/>
<path d="M232.9 114.2h4v.5h-4z"/>
<path d="M232.9 115.2h4v.5h-4z"/>
<path d="M232.9 67h4v.5h-4z"/>
<path d="M232.9 66h4v.5h-4z"/>
<path d="M237.9 114.2h4.1v.5h-4.1z"/>
<path d="M237.9 115.2h4.1v.5h-4.1z"/>
<path d="M192.6 51.9h3.3v.8h-3.3z"/>
<path d="M185 51.9h3.3v.8h-3.3z"/>
<path d="M248.2 52.7h1.9v7.7h-1.9z"/>
<path d="M253.3 50.2h1.9v5.1h-1.9z"/>
<path d="M253.3 57.8h1.9v5.1h-1.9z"/>
<path d="M180.3 23.5h5.1v1.3h-5.1z"/>
<path d="M176.5 26.7h12.7v1.3h-12.7z"/>
<path d="M177 50.7h4.1v.5h-4.1z"/>
<path d="M177 51.7h4.1v.5h-4.1z"/>
<path d="M103.3 162.4h.5v4.1h-.5z"/>
<path d="M104.4 162.4h.5v4.1h-.5z"/>
<path d="M168.6 169.3h2.8v.5h-2.8z"/>
<path d="M168.6 179.5h2.8v.5h-2.8z"/>
<path d="M149.1 171.1h4v.5h-4z"/>
<path d="M149.1 170.1h4v.5h-4z"/>
<path d="M31.3 68h.8v5h-.8z"/>
</g>
<g fill="#800000" stroke="#800000" stroke-width=".18">
<circle cx="224.7" cy="114.3" r=".36"/>
<circle cx="224.7" cy="118.1" r=".36"/>
<circle cx="250.1" cy="104.2" r=".36"/>
<circle cx="250.1" cy="108" r=".36"/>
<circle cx="168.9" cy="33.1" r=".36"/>
<circle cx="168.9" cy="36.9" r=".36"/>
<circle cx="168.9" cy="68.6" r=".36"/>
<circle cx="168.9" cy="72.4" r=".36"/>
</g>
<path d="M199.3 62.9v5.1" fill="none" stroke="#800000" stroke-width=".51"/>
<g fill="none" stroke="#008000" stroke-width=".18">
<path d="M36.8 19.7h157.5v28M59.7 19.7v53.3M72.4 32.4h40.6M123.1 32.4h2.6M130.8 32.4h10.1v17.8M148.5 37.5h-2.5v5.1M163.8 37.5h-5.1v5.1h-2.5M176.5 22.3h-7.6v7.6M176.5 32.4v2.6h73.6M189.2 22.3h2.5l2.6 2.5M209.5 32.4v2.6M217.1 22.3h-12.7v10.1h-15.2"/>
<path d="M222.2 22.3h27.9M227.3 32.4v2.6M234.9 32.4v2.6M82.5 40h-5.1v48.3h86.4l5.1-2.6M87.6 50.2h-5.1v40.6h50.8v28h-15.2M87.6 47.7h-7.6v45.7h50.8v22.8h-12.7M97.7 50.2h5.1M97.7 47.7h5.1M102.8 55.3h-27.9v17.7M133.3 50.2h22.9M133.3 52.7h2.5v5.1h30.5v-15.2l2.6-2.6v25.4M151.1 42.6h-15.3v5.1h-2.5"/>
<path d="M168.9 42.6h40.6M179 47.7v-2.6h25.4v33h33v2.6h-5.1M179 55.3v2.5h20.3v5.1M186.6 45.1v2.6M186.6 55.3v2.5M194.3 55.3v17.7h-20.4M206.9 42.6v27.9h2.6M224.7 42.6h17.8v10.1h2.5M227.3 42.6v33h-2.6v35.5M257.7 50.2h10.2M257.7 57.8h10.2M257.7 55.3h10.2"/>
<path d="M21.6 62.9v5.1M21.6 73v2.6M39.3 73h2.6v5.1M41.9 65.4v2.6h-2.6M62.2 68h-12.7v86.3h30.5l2.5-2.5M90.1 60.4v2.5M95.2 65.4v-2.5l-5.1 5.1h-17.7M97.7 62.9v2.5h5.1M102.8 68h-2.5v7.6h-5.1M102.8 62.9h-55.8v93.9h33l2.5-5M110.4 78.1h2.6M123.1 78.1h2.6"/>
<path d="M133.3 65.4h7.6v12.7h-10.1M133.3 68v5h10.2v5.1h2.5M133.3 62.9h2.5M138.4 60.4v22.8h27.9l2.6-7.6M140.9 68h20.3M153.6 73h10.2M156.2 73v5.1h-5.1M161.2 60.4h-25.4v25.3h10.2M168.9 60.4h5v2.5M168.9 75.6v12.7M168.9 75.6l-2.6 2.5M173.9 68v5"/>
<path d="M173.9 73l-2.5 2.6h-2.5M199.3 68v2.5M224.7 70.5h17.8M245 60.4h-2.5v15.2h7.6v25.4M257.7 62.9h10.2M21.6 95.9v5.1h2.5M21.6 85.7v2.6M59.7 83.2v2.5M59.7 95.9v7.6M72.4 95.9h10.1v35.6M74.9 83.2v12.7M100.3 98.4h2.5"/>
<path d="M113 98.4h5.1v12.7M156.2 85.7h17.7M168.9 85.7l5 7.7v38.1h61v-2.6l5.1-5.1v-5M168.9 85.7l-5.1 7.7v5h-35.6v12.7h-2.5M224.7 95.9h2.6M232.3 90.8h5.1v2.6M232.3 95.9h2.6M234.9 95.9v15.2M237.4 93.4l2.6 2.5M237.4 93.4l-2.5 2.5M240 95.9h2.5M240 95.9v15.2"/>
<path d="M247.6 95.9h2.5M29.2 101h10.1M31.7 111.1h-2.5v5.1M34.3 111.1v2.6h40.6v-2.6M34.3 101v5.1M44.4 101h17.8M54.6 101v2.5M54.6 111.1v2.6M59.7 113.7v38.1h114.2v-17.8h63.5v-7.6l-2.5-2.6v-5M59.7 116.2h10.1M72.4 101h7.6v12.7h7.6M74.9 101v5.1"/>
<path d="M77.4 116.2h10.2M118.1 103.5h-30.5v7.6M125.7 106.1h2.5M199.3 118.8v7.6M204.4 101h-5.1v7.6h-10.1v15.2h-71.1M209.5 101h2.5v7.6M209.5 108.6h35.5M209.5 118.8h10.1M212 118.8v7.6h-2.5M250.1 111.1v15.3h-25.4v-5.1M29.2 126.4v50.8h73.6M44.4 136.5h43.2"/>
<path d="M59.7 126.4h5M59.7 121.3h5M59.7 131.5h2.5M59.7 139.1h7.6M69.8 131.5h17.8M74.9 126.4h12.7M74.9 121.3h12.7M74.9 139.1h5.1M80 136.5v10.2M118.1 126.4h86.3M118.1 131.5h12.7v7.6M118.1 136.5h7.6v15.3"/>
<path d="M130.8 136.5h2.5M143.5 136.5h12.7M59.7 146.7h2.5M82.5 151.8l2.5 2.5h7.7v35.6h68.5M87.6 141.6h-5.1v10.2M118.1 141.6h2.5v5.1h-38.1M130.8 146.7v5.1M130.8 149.2h25.4M92.7 164.5h7.6M97.7 177.2v2.5M107.9 164.5h2.5v5M118.1 174.6h7.6v5.1"/>
<path d="M125.7 164.5h45.7M146 174.6h2.5v-5.1h-17.7v7.7h-10.2v2.5h-2.5M146 179.7h20.3M151.1 164.5v2.5M151.1 174.6v15.3M161.2 164.5v5h5.1M110.4 184.8v5.1"/>
</g>
<g fill="#008000" stroke="#008000" stroke-width=".18">
<circle cx="194.3" cy="24.8" r=".51"/>
<circle cx="194.3" cy="45.1" r=".51"/>
<circle cx="59.7" cy="19.7" r=".51"/>
<circle cx="237.4" cy="80.7" r=".51"/>
<circle cx="186.6" cy="45.1" r=".51"/>
<circle cx="140.9" cy="50.2" r=".51"/>
<circle cx="148.5" cy="50.2" r=".51"/>
<circle cx="168.9" cy="42.6" r=".51"/>
<circle cx="168.9" cy="60.4" r=".51"/>
<circle cx="140.9" cy="57.8" r=".51"/>
<circle cx="148.5" cy="57.8" r=".51"/>
<circle cx="156.2" cy="57.8" r=".51"/>
<circle cx="168.9" cy="40" r=".51"/>
<circle cx="206.9" cy="42.6" r=".51"/>
<circle cx="212" cy="108.6" r=".51"/>
<circle cx="212" cy="118.8" r=".51"/>
<circle cx="250.1" cy="95.9" r=".51"/>
<circle cx="242.5" cy="70.5" r=".51"/>
<circle cx="234.9" cy="70.5" r=".51"/>
<circle cx="95.2" cy="55.3" r=".51"/>
<circle cx="90.1" cy="55.3" r=".51"/>
<circle cx="74.9" cy="101" r=".51"/>
<circle cx="59.7" cy="101" r=".51"/>
<circle cx="54.6" cy="101" r=".51"/>
<circle cx="158.7" cy="37.5" r=".51"/>
<circle cx="146" cy="42.6" r=".51"/>
<circle cx="143.5" cy="73" r=".51"/>
<circle cx="156.2" cy="73" r=".51"/>
<circle cx="156.2" cy="78.1" r=".51"/>
<circle cx="82.5" cy="32.4" r=".51"/>
<circle cx="77.4" cy="32.4" r=".51"/>
<circle cx="110.4" cy="164.5" r=".51"/>
<circle cx="130.8" cy="136.5" r=".51"/>
<circle cx="80" cy="139.1" r=".51"/>
<circle cx="80" cy="136.5" r=".51"/>
<circle cx="54.6" cy="136.5" r=".51"/>
<circle cx="224.7" cy="95.9" r=".51"/>
<circle cx="234.9" cy="42.6" r=".51"/>
<circle cx="227.3" cy="42.6" r=".51"/>
<circle cx="240" cy="95.9" r=".51"/>
<circle cx="237.4" cy="93.4" r=".51"/>
<circle cx="234.9" cy="95.9" r=".51"/>
<circle cx="237.4" cy="90.8" r=".51"/>
<circle cx="118.1" cy="111.1" r=".51"/>
<circle cx="118.1" cy="106.1" r=".51"/>
<circle cx="118.1" cy="103.5" r=".51"/>
<circle cx="146" cy="68" r=".51"/>
<circle cx="153.6" cy="68" r=".51"/>
<circle cx="140.9" cy="68" r=".51"/>
<circle cx="168.9" cy="85.7" r=".51"/>
<circle cx="77.4" cy="40" r=".51"/>
<circle cx="153.6" cy="60.4" r=".51"/>
<circle cx="146" cy="60.4" r=".51"/>
<circle cx="138.4" cy="60.4" r=".51"/>
<circle cx="173.9" cy="73" r=".51"/>
<circle cx="168.9" cy="75.6" r=".51"/>
<circle cx="135.8" cy="62.9" r=".51"/>
<circle cx="194.3" cy="57.8" r=".51"/>
<circle cx="128.2" cy="106.1" r=".51"/>
<circle cx="186.6" cy="57.8" r=".51"/>
<circle cx="59.7" cy="131.5" r=".51"/>
<circle cx="59.7" cy="126.4" r=".51"/>
<circle cx="59.7" cy="121.3" r=".51"/>
<circle cx="59.7" cy="113.7" r=".51"/>
<circle cx="59.7" cy="139.1" r=".51"/>
<circle cx="82.5" cy="151.8" r=".51"/>
<circle cx="95.2" cy="62.9" r=".51"/>
<circle cx="97.7" cy="62.9" r=".51"/>
<circle cx="59.7" cy="146.7" r=".51"/>
<circle cx="90.1" cy="62.9" r=".51"/>
<circle cx="59.7" cy="116.2" r=".51"/>
<circle cx="130.8" cy="149.2" r=".51"/>
<circle cx="125.7" cy="151.8" r=".51"/>
<circle cx="82.5" cy="146.7" r=".51"/>
<circle cx="110.4" cy="189.9" r=".51"/>
<circle cx="54.6" cy="113.7" r=".51"/>
<circle cx="97.7" cy="189.9" r=".51"/>
<circle cx="92.7" cy="164.5" r=".51"/>
<circle cx="125.7" cy="189.9" r=".51"/>
<circle cx="151.1" cy="189.9" r=".51"/>
<circle cx="130.8" cy="151.8" r=".51"/>
<circle cx="237.4" cy="126.4" r=".51"/>
<circle cx="227.3" cy="35" r=".51"/>
<circle cx="234.9" cy="35" r=".51"/>
<circle cx="209.5" cy="35" r=".51"/>
<circle cx="82.5" cy="131.5" r=".51"/>
<circle cx="74.9" cy="95.9" r=".51"/>
<circle cx="161.2" cy="164.5" r=".51"/>
<circle cx="151.1" cy="164.5" r=".51"/>
<circle cx="209.5" cy="22.3" r=".51"/>
<circle cx="227.3" cy="22.3" r=".51"/>
<circle cx="234.9" cy="22.3" r=".51"/>
<circle cx="125.7" cy="174.6" r=".51"/>
<circle cx="34.3" cy="101" r=".51"/>
<circle cx="97.7" cy="177.2" r=".51"/>
<circle cx="161.2" cy="179.7" r=".51"/>
<circle cx="130.8" cy="177.2" r=".51"/>
<circle cx="199.3" cy="108.6" r=".51"/>
<circle cx="199.3" cy="126.4" r=".51"/>
</g>
<path d="M23.3 18.5h12.2l1.3 1.2-1.3 1.3h-12.2zM40.6 53.4h2.6v10.8l-1.3 1.2-1.3-1.2zM63.5 95.9l1.2-1.3h7.6v2.6h-7.6zM31.7 135.3h11.5l1.2 1.2-1.2 1.3h-11.5z" fill="none" stroke="#008080" stroke-width=".25"/>
<path d="M41.1 58.5v5.7" fill="none" stroke="#008080" stroke-width=".18"/>
<g font-size="2.9" fill="#808080">
<text x="100.9" y="107.7">IC3</text>
<text x="96.5" y="147.1">LM5041B</text>
</g>
<g font-size="2.5" fill="#808080">
<text x="217.4" y="20.5">D9</text>
<text x="210.8" y="29.6">10K</text>
<text x="210.8" y="27.4">R20</text>
<text x="216" y="26.2">BAS316</text>
<text x="228.5" y="29.6">6R2</text>
<text x="228.5" y="27.4">R21</text>
<text x="236.2" y="29.6">N</text>
<text x="236.2" y="27.4">R</text>
<text x="238" y="29.6">.C.</text>
<text x="238" y="27.4">22</text>
<text x="60.7" y="32.9">+12V</text>
<text x="70.7" y="35.9">C26</text>
<text x="84.7" y="35.9">C27</text>
<text x="115.5" y="35.7">10R</text>
<text x="116.2" y="30.9">R23</text>
<text x="126.6" y="30.5">D10</text>
<text x="151.7" y="34.1">R24</text>
<text x="171.4" y="34.3">Q2</text>
<text x="178.4" y="34.3">53100C</text>
<text x="180.3" y="32">TR2</text>
<text x="72.5" y="37.8">1u</text>
<text x="84.7" y="37.8">100n</text>
<text x="126.6" y="36.5">C3D02065E</text>
<text x="151.3" y="40.8">D11</text>
<text x="151.7" y="36.4">10R</text>
<text x="201.1" y="40.6">TP3</text>
<text x="212" y="40.7">60B684C</text>
<text x="212" y="38.1">L5</text>
<text x="90.1" y="46.5">R25</text>
<text x="95.9" y="47.2">100R</text>
<text x="115.9" y="44.3">IC2</text>
<text x="151.2" y="46.2">N.C.</text>
<text x="229" y="47.4">R26</text>
<text x="90.1" y="53.1">R27</text>
<text x="95.9" y="49.7">100R</text>
<text x="136.1" y="53">C30</text>
<text x="143.7" y="53">C31</text>
<text x="151.3" y="53">C32</text>
<text x="174.2" y="50.5">C33</text>
<text x="187.8" y="49.7">C28</text>
<text x="195.4" y="49.7">C29</text>
<text x="222.4" y="49.7">22R/</text>
<text x="227.7" y="49.7">2-3W</text>
<text x="249.5" y="48.9">TR3</text>
<text x="18.4" y="57.2">+12V</text>
<text x="83.4" y="58.3">ZD4</text>
<text x="97.4" y="58.7">C34</text>
<text x="135.9" y="56.8">10n</text>
<text x="142.7" y="56.8">100n</text>
<text x="150.4" y="56.8">100n</text>
<text x="222.4" y="59.9">22R/</text>
<text x="227.7" y="59.9">2-3W</text>
<text x="229" y="57.6">R28</text>
<text x="27.3" y="64.8">OK2</text>
<text x="97.4" y="60.6">100n</text>
<text x="140.9" y="63.2">10n</text>
<text x="147.8" y="63.2">100n</text>
<text x="155.4" y="63.2">100n</text>
<text x="175.8" y="65.4">D12</text>
<text x="64.7" y="66.5">R29</text>
<text x="65.4" y="70.9">1R</text>
<text x="89.4" y="70.6">R30</text>
<text x="141.2" y="67">C35</text>
<text x="146.6" y="71.9">10R</text>
<text x="146.6" y="69.7">R31</text>
<text x="148.8" y="67">C36</text>
<text x="156.4" y="67">C37</text>
<text x="161.1" y="69.9">Q3</text>
<text x="212" y="68.6">60B684C 2n2</text>
<text x="212" y="66.1">L6</text>
<text x="227.7" y="68.9">/1kV</text>
<text x="228.2" y="66.3">C38</text>
<text x="69.1" y="77.6">R33</text>
<text x="89.5" y="72.8">30K</text>
<text x="109.2" y="72.8">SI8233BB-D-IS1</text>
<text x="116.2" y="76.6">R34</text>
<text x="126.6" y="76.4">D13</text>
<text x="146.3" y="76.4">D14</text>
<text x="158.7" y="76.6">R35</text>
<text x="196.8" y="75.6">GNDA</text>
<text x="21.6" y="78.1">T</text>
<text x="22.8" y="82.7">1K</text>
<text x="22.8" y="80.4">R36</text>
<text x="23.1" y="78.1">LP291-GB.SE-T</text>
<text x="43.8" y="81.9">GN</text>
<text x="47.5" y="81.9">D</text>
<text x="52.6" y="80.4">220K</text>
<text x="53.8" y="78.2">R32</text>
<text x="69.1" y="80.1">10R</text>
<text x="98.8" y="79.3">+12V</text>
<text x="116.2" y="81.4">10R</text>
<text x="146.1" y="81.7">N.C.</text>
<text x="158.7" y="81.4">47K</text>
<text x="148.5" y="84.3">R37</text>
<text x="153.6" y="85.5">1R</text>
<text x="175.2" y="84.5">TP4</text>
<text x="219.8" y="87.8">22R/</text>
<text x="225.1" y="87.8">2-3W</text>
<text x="226.5" y="85.5">R38</text>
<text x="238.7" y="87.8">22R/2-3W</text>
<text x="238.7" y="85.5">R39</text>
<text x="23.3" y="94">LTST-C170KRKT</text>
<text x="23.3" y="91.8">LED2</text>
<text x="52.6" y="92.5">100K</text>
<text x="53.8" y="90.3">R40</text>
<text x="167.7" y="93.5">0V</text>
<text x="242.8" y="94">D16</text>
<text x="24.4" y="99.2">D17</text>
<text x="39.6" y="99.2">D18</text>
<text x="64.7" y="99.5">R42</text>
<text x="89.3" y="98.3">+12V</text>
<text x="106" y="97">R41</text>
<text x="106.6" y="101.8">10R</text>
<text x="200.9" y="100.5">D19</text>
<text x="227.5" y="99.7">D15</text>
<text x="22.3" y="104.6">BAS316</text>
<text x="36.9" y="104.6">BAS316</text>
<text x="47.9" y="107">C</text>
<text x="49.7" y="107">39</text>
<text x="60.9" y="107.7">R43</text>
<text x="65.4" y="104.3">1K</text>
<text x="68.8" y="108">ZD5</text>
<text x="122.8" y="105.7">C40</text>
<text x="202.5" y="107.1">R44</text>
<text x="252.7" y="105.4">Q4</text>
<text x="36.2" y="109.2">Q5</text>
<text x="48.3" y="108.9">1</text>
<text x="49.6" y="108.9">0n</text>
<text x="60.9" y="110">6K8</text>
<text x="122.8" y="113.3">100n</text>
<text x="122.8" y="108.2">1u</text>
<text x="122.8" y="110.8">C41</text>
<text x="202.5" y="111.9">22R</text>
<text x="230.1" y="113.9">C43</text>
<text x="240.2" y="113.9">C44</text>
<text x="67.9" y="119.8">R47</text>
<text x="74.5" y="118.4">1u</text>
<text x="74.5" y="115.8">C42</text>
<text x="201.9" y="117.3">R45</text>
<text x="217" y="114.8">Q6</text>
<text x="30.5" y="123.3">1K</text>
<text x="30.5" y="121.1">R46</text>
<text x="67.9" y="124.9">R48</text>
<text x="73" y="125.9">82K</text>
<text x="73" y="120.8">30K</text>
<text x="202.5" y="122.1">22R</text>
<text x="205.3" y="124.6">D20</text>
<text x="66.9" y="131.1">C45</text>
<text x="52" y="132.1">TP5</text>
<text x="66.9" y="133.6">100n</text>
<text x="137.1" y="135">R49</text>
<text x="72" y="141.2">470p</text>
<text x="72" y="138.7">C46</text>
<text x="132.9" y="143.1">C47</text>
<text x="137.1" y="139.8">1K</text>
<text x="66.9" y="148.9">N.C.</text>
<text x="66.9" y="146.3">C48</text>
<text x="73" y="150">N.C.</text>
<text x="73" y="145.2">R50</text>
<text x="132.9" y="145">220p</text>
<text x="112.4" y="161.3">+12V</text>
<text x="97.7" y="166.6">100n</text>
<text x="98.6" y="164.1">C49</text>
<text x="102.4" y="172">IC4B</text>
<text x="119.8" y="169.3">R51</text>
<text x="120" y="171.6">4K7</text>
<text x="153.2" y="173">N.C.</text>
<text x="153.2" y="171.1">C50</text>
<text x="166.3" y="168.2">B2B-ZR</text>
<text x="172.7" y="170.4">X4-1</text>
<text x="98.5" y="174.5">LM258D</text>
<text x="99" y="184.3">R52</text>
<text x="111.1" y="184.8">IC4P</text>
<text x="119.8" y="184.6">R53</text>
<text x="132" y="184.2">LM258D</text>
<text x="132" y="181.6">IC4A</text>
<text x="162.5" y="184.3">R54</text>
<text x="172.7" y="180.6">X4-2</text>
<text x="99" y="186.4">1K</text>
<text x="120" y="186.8">30K</text>
<text x="162.5" y="186.4">10K</text>
</g>
<g font-size="2.5" fill="#c0c0c0">
<text x="19" y="52.7">(optional)</text>
<text x="19" y="50.2">Thermal protection</text>
</g>
<g font-size="2.1" fill="#808080">
<text x="177.5" y="21.9">7</text>
<text x="187" y="21.9">8</text>
<text x="176.1" y="30.9" transform="rotate(-90 176.1 30.9)">3</text>
<text x="188.8" y="30.9" transform="rotate(-90 188.8 30.9)">1</text>
<text x="103.8" y="47.3">1</text>
<text x="131.1" y="47.3">15</text>
<text x="103.8" y="49.8">2</text>
<text x="107.7" y="48.4">VIA</text>
<text x="107.7" y="51">VIB</text>
<text x="122.3" y="53.5">GNDA</text>
<text x="122.5" y="51">VDDA</text>
<text x="123.9" y="48.4">VOA</text>
<text x="131.1" y="52.4">14</text>
<text x="131.1" y="49.8">16</text>
<text x="101.8" y="54.9">3*2</text>
<text x="107.7" y="56">VDDI</text>
<text x="103.8" y="62.5">4</text>
<text x="103.8" y="65.1">5</text>
<text x="107.7" y="63.7">GNDI</text>
<text x="122.3" y="63.7">GNDB</text>
<text x="131.1" y="65.1">11</text>
<text x="131.1" y="62.5">9</text>
<text x="22.6" y="67.6">1</text>
<text x="37.2" y="67.6">4</text>
<text x="103.8" y="67.6">6</text>
<text x="107.7" y="66.2">DISABLE</text>
<text x="107.7" y="68.7">DT</text>
<text x="122.5" y="66.2">VDDB</text>
<text x="123.9" y="68.7">VOB</text>
<text x="131.1" y="67.6">10</text>
<text x="22.6" y="72.7">2</text>
<text x="37.2" y="72.7">3</text>
<text x="87.4" y="113.3">16</text>
<text x="88.6" y="110.8">1</text>
<text x="92.5" y="111.9">VIN</text>
<text x="108.7" y="111.9">VCC</text>
<text x="115.9" y="110.8">7</text>
<text x="87.4" y="115.9">13</text>
<text x="92.5" y="117">SS</text>
<text x="92.5" y="114.4">UVLO</text>
<text x="110.1" y="117">HD</text>
<text x="110.5" y="119.5">LD</text>
<text x="115.9" y="115.9">5</text>
<text x="115.9" y="118.4">6</text>
<text x="87.4" y="120.9">14</text>
<text x="92.5" y="122.1">TIME</text>
<text x="107.2" y="124.6">PUSH</text>
<text x="115.9" y="123.5">8</text>
<text x="87.4" y="126">15</text>
<text x="88.6" y="131.1">4</text>
<text x="92.5" y="127.1">RT/SYNC</text>
<text x="107.8" y="127.1">PULL</text>
<text x="115.9" y="126">9</text>
<text x="115.9" y="131.1">12</text>
<text x="88.6" y="136.2">3</text>
<text x="92.5" y="137.3">COMP</text>
<text x="92.5" y="132.2">REF</text>
<text x="110.2" y="132.2">CS</text>
<text x="110.5" y="137.3">FB</text>
<text x="115.9" y="136.2">2</text>
<text x="87.4" y="141.3">11</text>
<text x="92.5" y="142.4">AGND</text>
<text x="107" y="142.4">PGND</text>
<text x="115.9" y="141.3">10</text>
<text x="110.1" y="172.3" transform="rotate(-90 110.1 172.3)">8</text>
<text x="103.8" y="176.8">7</text>
<text x="115.9" y="174.3">6</text>
<text x="115.9" y="179.4">5</text>
<text x="131.8" y="176.8">1</text>
<text x="143.8" y="174.3">2</text>
<text x="143.8" y="179.4">3</text>
<text x="110.1" y="183.2" transform="rotate(-90 110.1 183.2)">4</text>
</g>
<g font-size="1.8" fill="#008080">
<text x="24.2" y="20.4">DC_BUS/1.1B</text>
<text x="184.5" y="19.1">DC_BUS</text>
<text x="243" y="21.6">CT_OUT</text>
<text x="247.9" y="34.3">0V</text>
<text x="135.8" y="41.9">HI_OU</text>
<text x="141.3" y="41.9">T</text>
<text x="170.1" y="41.9">BUCK_OUT</text>
<text x="82.5" y="47">HD</text>
<text x="82.5" y="49.6">LD</text>
<text x="256.2" y="49.6">S1_DOT_OUT</text>
<text x="83.2" y="54.6">REF</text>
<text x="256.2" y="57.2">S2_DOT_OUT</text>
<text x="261" y="54.6">S1_OUT</text>
<text x="42.5" y="64.2" transform="rotate(-90 42.5 64.2)">FAULT/1.4C</text>
<text x="261" y="62.3">S2_OUT</text>
<text x="141.6" y="72.4">LO_OUT</text>
<text x="64.7" y="96.5">+5VREF</text>
<text x="193" y="108">PUSH</text>
<text x="193" y="125.7">PULL</text>
<text x="32.6" y="137.2">ISO_FB/3.1C</text>
<text x="149.1" y="135.9">CT_OUT</text>
<text x="154" y="148.6">0V</text>
<text x="62.8" y="151.1">0V</text>
<text x="164" y="163.8">+5VREF</text>
</g>
<g font-size="1.8" fill="#808080">
<text x="171.4" y="36.9">C3M0280090D</text>
<text x="213.3" y="46.4">Murata 680 uH</text>
<text x="170.2" y="54.4">100n/500V</text>
<text x="188.4" y="57.3" transform="rotate(-90 188.4 57.3)">MHD</text>
<text x="196.6" y="57.3" transform="rotate(-90 196.6 57.3)">MHD</text>
<text x="76.3" y="60.1">M</text>
<text x="77.7" y="60.1">MS</text>
<text x="80.4" y="60.1">Z5V1T1G</text>
<text x="175.8" y="67">C3D03060A</text>
<text x="188.4" y="66.4" transform="rotate(-90 188.4 66.4)">UCY2G121</text>
<text x="196.6" y="66.4" transform="rotate(-90 196.6 66.4)">UCY2G121</text>
<text x="198.7" y="67" transform="rotate(-90 198.7 67)">SH1</text>
<text x="245" y="68">1.75:1:1 to 2:1:1</text>
<text x="245" y="69.9">(e.g. 28/16/16 turns)</text>
<text x="245" y="66.1">VAC T60006-L2025-W380</text>
<text x="152.5" y="72.4">C3M0280090D</text>
<text x="213.3" y="74.3">Murata 680 uH</text>
<text x="125.2" y="81.7">1N5819HW-7</text>
<text x="136" y="81.7">-F</text>
<text x="225" y="101.2">C3D02065E</text>
<text x="240.2" y="99.3">C3D02065E</text>
<text x="199.5" y="103.9">1N5819HW-7-F</text>
<text x="252.7" y="108">C3M0280090D</text>
<text x="36.2" y="111.1">NYC0102BLT</text>
<text x="47.1" y="111.1">1G</text>
<text x="66.3" y="109.5">PDZ6.2B</text>
<text x="209" y="116.9">C3M0280090D</text>
<text x="226" y="117.9">100n/500V</text>
<text x="240.2" y="117.7">100n/500V</text>
<text x="202" y="130">1N5819HW-7-F</text>
</g>
<g font-size="1.8" fill="#800000">
<text x="186.1" y="49.8" transform="rotate(-90 186.1 49.8)">+</text>
<text x="193.7" y="49.8" transform="rotate(-90 193.7 49.8)">+</text>
<text x="19" y="188.6">Licensed under the TAPR Open Hardware License (www.tapr.org/OHL)</text>
<text x="19" y="190.5">More info at https://www.envox.hr/eez</text>
<text x="19" y="192.4">Repository: https://github.com/eez-open</text>
</g>
<g font-size="1.8" fill="#800080">
<text x="23.3" y="95.9">&quot;Fault&quot; (red)</text>
<text x="62.2" y="128.9">fsw = 66 kHz @ Rt = 82K</text>
<text x="19" y="179.7">V(ULVO, min) = 2.5 V =&gt; Vin= 120 Vdc (85 Vac)</text>
<text x="19" y="182.2">V(ULVO, max) = 7.8 V =&gt; Vin= 374 Vdc (265 Vac) therefore limitation with ZD5 is required</text>
</g>
<text font-size="1.8" fill="#f00" x="181.6" y="139.1">Route traces between PP MOSFETs and transformer primary as short as possible and of equal length</text>
</svg>
